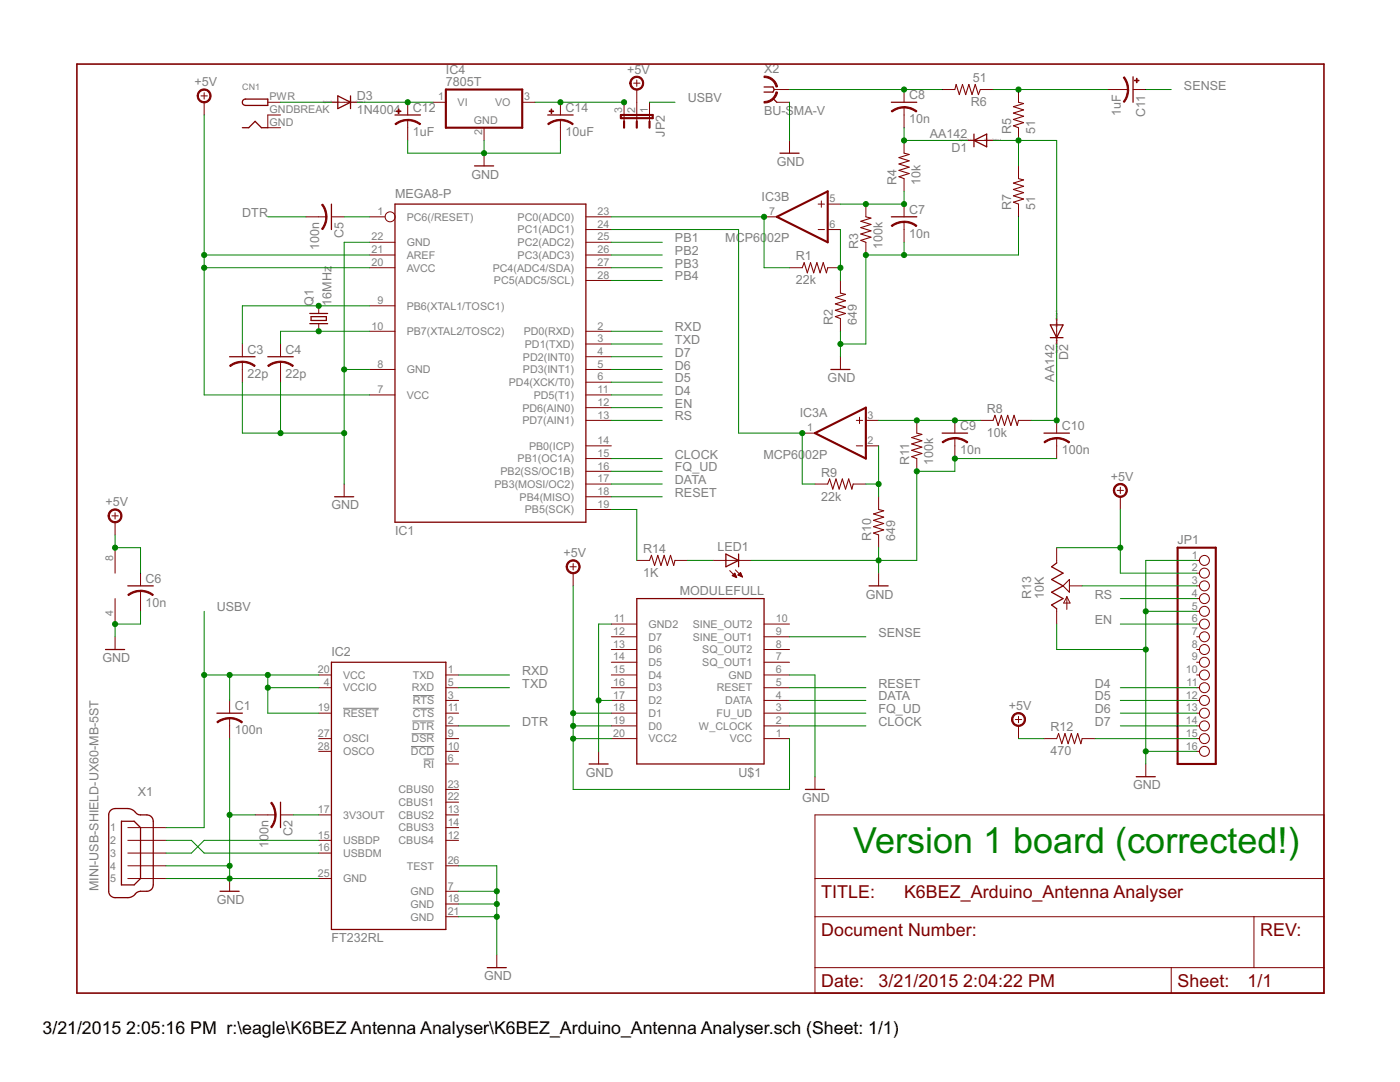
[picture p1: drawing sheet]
<svg xmlns="http://www.w3.org/2000/svg" width="279mm" height="216mm" viewBox="0 0 279 216" stroke-linecap="round" stroke-linejoin="round" font-family="sans-serif">
<path d="M82.4 138.8h4.3M68.5 141.3h7.1M82 148.9h4.7M82.1 146.4h4.6M82.3 143.9h4.4M82.4 141.3h4.3M84.5 151.5h2.2" fill="none" stroke="#808080" stroke-width=".2"/>
<path d="M15.3 12.8h248.9v185.4h-248.9z" fill="none" stroke="#800000" stroke-width=".32"/>
<g fill="none" stroke="#800000" stroke-width=".2">
<path d="M40.1 19.1h1.3M40.7 18.5v1.3M126.4 16.6h1.3M127.1 16v1.2M127.1 17.9v6.3M154.5 17.9h3.1M180.4 17.9v2.5M188 17.9h2.6M195.6 17.9h2.6M203.3 17.9v2.5M221 17.9h4.1M226.1 17.9h2.6"/>
<path d="M40.7 20.4v2.5M53.4 20.4h2.6M56 22.9h-2.6v2.6h2.6M66.1 20.4h5.1M81.4 20.4v2.5M81.4 24v4M86.4 20.4h2.6M96.6 25.5v2.5M96.6 30.6v2.5M104.2 20.4h2.6M111.8 20.4v2.5M111.8 24v4"/>
<path d="M124.5 20.4v3.8M129.6 20.4v3.8M155 20.4h2.6M157.6 28v2.6M180.4 21.4v4.1M180.4 28v2.6M180.4 35.6v2.6M193.1 28h5.1M203.3 25.5v2.5M203.3 33.1v2.5M61.1 43.3h4M66.1 43.3h2.6"/>
<path d="M73.7 48.3h5.1M73.7 50.9h5.1M73.7 53.4h5.1M73.7 43.3h3.2M116.9 48.3h5.1M116.9 50.9h5.1M116.9 53.4h5.1M116.9 56h5.1M116.9 45.8h5.1M116.9 43.3h5.1M152.5 43.3h2.5M157.6 53.4h2.5"/>
<path d="M163.3 45.8h1.2M163.3 40.7h1.2M163.9 40.1v1.3M165.2 53.4h2.5M165.2 45.8h2.5M165.2 40.7h2.5M167.7 56v2.5M172.8 40.7v2.6M172.8 48.3v2.6M180.4 40.7v2.6M180.4 44.3v4M203.3 40.7v2.6"/>
<path d="M48.4 68.6v2.6M48.4 72.2v4.1M56 68.6v2.6M56 72.2v4.1M63.6 61v1.5M63.6 64.6v1.5M73.7 66.1h5.1M73.7 61h5.1M73.7 73.7h5.1M73.7 78.8h5.1M116.9 66.1h5.1M116.9 73.7h5.1"/>
<path d="M116.9 78.8h5.1M116.9 76.3h5.1M116.9 71.2h5.1M116.9 68.6h5.1M167.7 63.6v2.5M167.7 71.2v2.5M210.9 63.6v5M68.7 96.6v2.5M116.9 99.1h5.1M116.9 96.6h5.1M116.9 94h5.1M116.9 91.5h5.1"/>
<path d="M116.9 89h5.1M116.9 83.9h5.1M116.9 81.3h5.1M160.1 86.4h2.5M162.6 96.6h2.6M170.3 96.6h2.5M170.9 89h1.3M170.9 83.9h1.3M171.5 83.2v1.3M172.8 89h2.5M172.8 83.9h2.5M175.3 99.1v2.6"/>
<path d="M183 83.9v2.5M183 91.5v2.5M190.6 83.9v2.5M190.6 87.4v4.1M195.6 83.9h2.6M203.3 83.9h2.5M210.9 83.9v2.5M210.9 87.4v4.1M222.9 97.9h1.3M223.6 97.2v1.3M223.6 99.1v2.6M22.3 102.9h1.3"/>
<path d="M23 102.3v1.3M23 104.2v2.5M23 109.3v5.1M23 119.4v5.1M28 114.4v2.5M28 117.9v4.1M113.7 113.1h1.3M114.4 112.5v1.2M114.4 114.4v2.5M116.9 101.7h5.1M127.1 111.8h2.5M134.7 111.8h2.5"/>
<path d="M142.3 111.8h7.6M145.6 113.9l1.4 1.4M146.1 114.9l.5-.5 .4 .9zM146.2 114.8h.6M146.3 114.9h.6M146.3 114.7h.5M146.4 114.6h.3M146.5 114.4h.2M146.6 115.1h.3M146.8 113.7l1.4 1.4M146.9 115.2h.1M147.3 114.7l.5-.5 .4 .9z"/>
<path d="M147.3 114.7h.7M147.4 114.8h.6M147.4 114.6h.5M147.6 114.4h.3M147.7 114.3h.1M147.7 114.9h.4M148 115.1h.1M175.3 106.7v2.6M175.3 114.4v2.5M210.9 109.3v3M212.9 119.1v2.5M212.9 119.1l.7 1.2h-1.3z"/>
<path d="M213.4 116.9h2.6M238.8 116.9h.6M238.8 111.8h.6M238.8 114.4h.6M238.8 119.4h.6M23 127.1v2.5M45.8 139.8v2.5M63.6 137.2h2.5M63.6 134.7h2.5M89 139.8h2.5M89 137.2h2.5M89 134.7h2.5"/>
<path d="M122 139.8h5.1M122 137.2h5.1M122 134.7h5.1M122 132.1h5.1M122 129.6h5.1M122 127.1h5.1M122 124.5h5.1M152.5 139.8h5.1M152.5 137.2h5.1M152.5 134.7h5.1M152.5 132.1h5.1M152.5 129.6h5.1"/>
<path d="M152.5 127.1h5.1M152.5 124.5h5.1M210.9 121.5v3M238.8 139.8h.6M238.8 137.2h.6M238.8 134.7h.6M238.8 132.1h.6M238.8 129.6h.6M238.8 127.1h.6M238.8 124.5h.6M238.8 122h.6M45.8 143.3v4.1"/>
<path d="M63.6 147.4h2.5M63.6 142.3h2.5M63.6 149.9h2.5M89 147.4h2.5M89 144.8h2.5M89 142.3h2.5M89 149.9h2.5M89 152.4h2.5M89 157.5h2.5M119.5 149.9v2.5M122 147.4h5.1M122 144.8h5.1"/>
<path d="M122 142.3h5.1M152.5 147.4h5.1M152.5 144.8h5.1M152.5 142.3h5.1M162.6 155v2.5M202.6 143.6h1.3M203.3 142.9v1.3M203.3 144.8v2.6M208.3 147.4h2.6M216 147.4h2.5M228.7 152.4v2.6M238.8 147.4h.6"/>
<path d="M238.8 144.8h.6M238.8 142.3h.6M238.8 149.9h.6M25.5 175.3h7.6M25.5 167.7h7.6M25.5 170.2h7.6M25.5 165.1h7.6M25.5 172.8h7.6M45.8 175.3v2.5M50.9 162.6h4.1M56 162.6h2.5M63.6 162.6h2.5"/>
<path d="M63.6 175.3h2.5M63.6 167.7h2.5M63.6 170.2h2.5M89 162.6h2.5M89 167.7h2.5M89 177.8h2.5M89 160.1h2.5M89 165.1h2.5M89 172.8h2.5M162.6 162.6h101.6v35.6h-101.6zM162.6 175.3h101.6M89 182.9h2.5"/>
<path d="M89 180.4h2.5M99.1 190.5v2.6M162.6 182.9h101.6M162.6 193.1h101.6M233.7 193.1v5.1M250.3 182.9v10.2"/>
<circle cx="77.9" cy="43.3" r=".99"/>
<circle cx="240.4" cy="114.4" r=".99"/>
<circle cx="240.4" cy="119.4" r=".99"/>
<circle cx="240.4" cy="116.9" r=".99"/>
<circle cx="240.4" cy="111.8" r=".99"/>
<circle cx="240.4" cy="129.6" r=".99"/>
<circle cx="240.4" cy="134.7" r=".99"/>
<circle cx="240.4" cy="137.2" r=".99"/>
<circle cx="240.4" cy="139.8" r=".99"/>
<circle cx="240.4" cy="122" r=".99"/>
<circle cx="240.4" cy="124.5" r=".99"/>
<circle cx="240.4" cy="132.1" r=".99"/>
<circle cx="240.4" cy="127.1" r=".99"/>
<circle cx="240.4" cy="142.3" r=".99"/>
<circle cx="240.4" cy="144.8" r=".99"/>
<circle cx="240.4" cy="147.4" r=".99"/>
<circle cx="240.4" cy="149.9" r=".99"/>
</g>
<g fill="none" stroke="#800000" stroke-width=".25">
<path d="M67.4 19.1l2.6 1.3-2.6 1.3zM70 19.1v2.6M152.5 17.4h1.8l.2 .5-.2 .5h-1.8M154.3 19.6l.7 .8M226.1 15.3v5.1M48.4 25.5h1.2l1.3-1.3 1.3 1.3h1.2M48.5 20l.5-.2h4.4v1.2h-4.6l-.4-.4zM78.8 22.9h5.1M94.7 33.1h3.8M109.3 22.9h5.1M155.7 30.6h3.8M177.9 20.4h5.1"/>
<path d="M194.4 28l2.5-1.2v2.5zM194.4 26.8v2.5M66.1 40.7v5.1M78.8 40.7h38.1v63.5h-38.1zM177.9 43.3h5.1M45.8 71.2h5.1M53.4 71.2h5.1M61.8 62.5h3.6M61.8 64.6h3.6M62.1 63.2h3v.7h-3zM165.8 73.7h3.8M209.6 64.8h2.6l-1.3 2.6z"/>
<path d="M209.6 67.4h2.6M66.8 99.1h3.8M188 86.4h5.1M208.3 86.4h5.1M25.5 116.9h5.1M127.1 119.4h25.4v33h-25.4zM144.9 110.6l2.5 1.2-2.5 1.3zM147.4 110.6v2.5M173.4 116.9h3.8M210.9 112.3l-1 .8 2.3 1.3-2.3 1.2 2.3 1.3-2.3 1.3 2.3 1.2-2.3 1.3 1 .8M21.1 129.6h3.8M66.1 132.1h22.9v53.4h-22.9z"/>
<path d="M43.3 142.3h5.1M117.6 152.4h3.8M160.7 157.5h3.8M226.8 155h3.8M22 161.8l.4-.3 .6-.2h2.5l1 .3 .7 .7a2.36 2.36 0 0 0 2.1 .3l.6 .1 .4 .4 .3 .8v12.7l-.1 .5-.4 .5a2.38 2.38 0 0 1-2.1 .2l-.8 .3-.4 .5-.6 .4-.7 .1h-2.8l-.7-.5-.3-.5v-15.5zM24.2 163.9h2.6l1.2 1.2v10.2l-1.2 1.3h-2.6zM43.9 177.8h3.8M56 160.1v5M97.2 193.1h3.8"/>
</g>
<g fill="#800000" stroke="#800000" stroke-width=".2">
<path d="M39.7 18.2a1.39 1.39 0 0 1 2.2 .2 1.39 1.39 0 0 1-.8 2.1 1.39 1.39 0 0 1-1.8-1.4h.3a1.14 1.14 0 0 1 1.7-.9 1.14 1.14 0 0 1 .1 1.9 1.14 1.14 0 0 1-1.8-.7v-.3h-.3z" fill-rule="evenodd"/>
<path d="M54.8 162.6h.3v.3a4.1 4.1 0 0 1-.9 2.3l-.2-.2 .7-1.4z" fill-rule="evenodd"/>
<path d="M54 160.2l.2-.1 .5 .7 .4 1.8h-.3v-.5a3.4 3.4 0 0 0-.8-1.9z" fill-rule="evenodd"/>
<path d="M48.4 72.1l1.3 .2 1.2 .6-.1 .3-1.4-.7-1-.2z" fill-rule="evenodd"/>
<path d="M45.8 72.9l1.2-.6 1.4-.2v.2l-1.5 .3-.9 .6z" fill-rule="evenodd"/>
<path d="M56 72.1l1.3 .2 1.2 .6-.1 .3-1.4-.7-1-.2z" fill-rule="evenodd"/>
<path d="M53.4 72.9l1.2-.6 1.4-.2v.2l-1.5 .3-.9 .6z" fill-rule="evenodd"/>
<path d="M65 43.3h.3l-.1 .8-.4 1-.4 .7-.2-.1 .7-1.4z" fill-rule="evenodd"/>
<path d="M64.2 40.9l.2-.2 .4 .7 .4 1 .1 .9h-.3l-.3-1.5z" fill-rule="evenodd"/>
<path d="M28 117.8h.3a3.9 3.9 0 0 1 2.3 .9l-.1 .2-.9-.6-1.6-.3z" fill-rule="evenodd"/>
<path d="M25.5 118.7l1.2-.7 1.3-.2v.2l-1 .2-1.3 .7z" fill-rule="evenodd"/>
<path d="M21.9 102a1.39 1.39 0 0 1 2.3 .2 1.39 1.39 0 0 1-.9 2.1 1.39 1.39 0 0 1-1.7-1.4h.2a1.14 1.14 0 0 1 1.6-1 1.14 1.14 0 0 1 .3 1.9 1.14 1.14 0 0 1-1.8-.6l-.1-.3h-.2z" fill-rule="evenodd"/>
<path d="M180.4 44.1l1.4 .2 1.2 .7-.2 .2-1.4-.7-1-.1z" fill-rule="evenodd"/>
<path d="M177.9 45l1.2-.6 1.3-.2v.2l-1 .1-1.4 .7z" fill-rule="evenodd"/>
<path d="M152.5 15.2a2.68 2.68 0 0 1 2.7 2.1l-.3 .1a2.4 2.4 0 0 0-2.4-1.9z" fill-rule="evenodd"/>
<path d="M152.5 20.3a2.39 2.39 0 0 0 2.4-2l.3 .1a2.69 2.69 0 0 1-2.7 2.2z" fill-rule="evenodd"/>
<path d="M180.4 21.3h.3a3.9 3.9 0 0 1 2.3 .9l-.2 .2-1.4-.7-1-.2z" fill-rule="evenodd"/>
<path d="M177.9 22.2l1.2-.7 1.3-.2v.2l-1 .2-1.4 .7z" fill-rule="evenodd"/>
<path d="M190.6 87.3l1.3 .2 1.2 .7-.1 .2-.9-.5-1.5-.4z" fill-rule="evenodd"/>
<path d="M188 88.2l1.2-.7 1.4-.2v.3l-1 .1-1.4 .7z" fill-rule="evenodd"/>
<path d="M210.9 87.3l1.4 .2 1.2 .7-.2 .2-.9-.5-1.5-.4z" fill-rule="evenodd"/>
<path d="M208.3 88.2l1.2-.7 1.4-.2v.3l-1 .1-1.4 .7z" fill-rule="evenodd"/>
<path d="M225 17.9h.3v.2a3.9 3.9 0 0 1-.9 2.3l-.2-.1a3.8 3.8 0 0 0 .8-2.4z" fill-rule="evenodd"/>
<path d="M224.2 15.5l.2-.2 .4 .7 .4 1v.9h-.2l-.1-1.1z" fill-rule="evenodd"/>
<path d="M222.6 96.9a1.4 1.4 0 0 1 2.2 .2 1.4 1.4 0 0 1-.8 2.1 1.4 1.4 0 0 1-1.8-1.3h.2a1.15 1.15 0 0 1 1.7-1.1 1.15 1.15 0 0 1 .2 1.9 1.15 1.15 0 0 1-1.8-.6l-.1-.2h-.2z" fill-rule="evenodd"/>
<path d="M113.4 112.1a1.39 1.39 0 0 1 2.2 .3 1.39 1.39 0 0 1-.9 2 1.39 1.39 0 0 1-1.7-1.3h.2a1.15 1.15 0 0 1 1.6-1.1 1.15 1.15 0 0 1 .3 1.9 1.15 1.15 0 0 1-1.8-.5l-.1-.3h-.2z" fill-rule="evenodd"/>
<path d="M202.2 142.6a1.4 1.4 0 0 1 2.3 .2 1.4 1.4 0 0 1-.8 2.1 1.4 1.4 0 0 1-1.8-1.3h.2a1.15 1.15 0 0 1 1.6-1.1 1.15 1.15 0 0 1 .3 1.9 1.15 1.15 0 0 1-1.8-.6l-.1-.2h-.2z" fill-rule="evenodd"/>
<path d="M81.4 23.8h.3a3.9 3.9 0 0 1 2.2 .9l-.1 .2-1.4-.7-1-.1z" fill-rule="evenodd"/>
<path d="M78.8 24.7l1.2-.7 1.4-.2v.3l-1.1 .1-1.3 .7z" fill-rule="evenodd"/>
<path d="M111.8 23.8h.3a3.9 3.9 0 0 1 2.3 .9l-.1 .2-1.4-.7-1.1-.1z" fill-rule="evenodd"/>
<path d="M109.3 24.7l1.2-.7 1.3-.2v.3l-1 .1-1.3 .7z" fill-rule="evenodd"/>
<path d="M126.1 15.6a1.39 1.39 0 0 1 2.2 .3 1.39 1.39 0 0 1-.9 2 1.39 1.39 0 0 1-1.7-1.3h.2a1.15 1.15 0 0 1 1.6-1.1 1.15 1.15 0 0 1 .3 1.9 1.15 1.15 0 0 1-1.8-.5l-.1-.3h-.2z" fill-rule="evenodd"/>
<path d="M45.8 143.2l1.4 .2 1.2 .6-.2 .3-1.4-.7-1-.2z" fill-rule="evenodd"/>
<path d="M43.3 144l1.2-.6 1.3-.2v.2l-1 .2-1.4 .7z" fill-rule="evenodd"/>
</g>
<path d="M89 17.9h15.2v7.6h-15.2zM123.9 22.9h6.4v.7h-6.4zM124.5 24.2v1.3M127.1 24.2v1.3M129.6 24.2v1.3M155 43.3l10.2-5.1v10.1zM162.6 86.4l10.2-5.1v10.2zM235 109.3h7.6v43.1h-7.6z" fill="none" stroke="#800000" stroke-width=".42"/>
<g fill="none" stroke="#800000" stroke-width=".21">
<path d="M190.6 17.9l.2-1.1 .7 2.1 .6-2.1 .6 2.1 .7-2.1 .6 2.1 .6-2.1 .7 2.1 .3-1M180.4 30.6l1 .2-2 .7 2 .6-2 .6 2 .7-2 .6 2 .6-2 .7 1 .3M203.3 20.4l1 .3-2.1 .6 2.1 .6-2.1 .7 2.1 .6-2.1 .6 2.1 .7-2.1 .6 1.1 .4M203.3 35.6l1 .3-2.1 .6 2.1 .7-2.1 .6 2.1 .6-2.1 .7 2.1 .6-2.1 .6 1.1 .4M160.1 53.4l.4-1 .6 2 .7-2 .6 2 .6-2 .7 2 .6-2 .6 2 .3-1M167.7 58.5l1 .2-2 .7 2 .6-2 .6 2 .7-2 .6 2 .6-2 .7 1 .4M172.8 43.3l1 .2-2 .7 2 .6-2 .6 2 .7-2 .6 2 .6-2 .7 1 .3M165.2 96.6l.4-1 .6 2 .6-2 .7 2 .6-2 .6 2 .7-2 .6 2 .3-1M183 86.4l1 .3-2.1 .6 2.1 .6-2.1 .7 2.1 .6-2.1 .7 2.1 .6-2.1 .6 1.1 .4M198.2 83.9l.4-1 .6 2 .6-2 .7 2 .6-2 .6 2 .7-2 .6 2 .3-1M129.6 111.8l.4-1 .6 2 .7-2 .6 2 .6-2 .7 2 .6-2 .7 2 .2-1M175.3 101.7l1.1 .2-2.1 .7 2.1 .6-2.1 .6 2.1 .7-2.1 .6 2.1 .6-2.1 .7 1 .3"/>
<path d="M212.2 116.9l1.2-1.3v2.6zM210.9 147.4l.4-1 .6 2 .6-2 .7 2 .6-2 .6 2 .7-2 .6 2 .3-1"/>
</g>
<g fill="#800000" stroke="#800000" stroke-width=".2">
<path d="M226.8 15.6h.1v.9h-.1z"/>
<path d="M226.4 16h.9v.1h-.9z"/>
<path d="M79.1 22.1h.9v.2h-.9z"/>
<path d="M79.5 21.8h.1v.8h-.1z"/>
<path d="M109.6 22.1h.9v.2h-.9z"/>
<path d="M110 21.8h.1v.8h-.1z"/>
</g>
<g fill="none" stroke="#008000" stroke-width=".2">
<path d="M157.6 17.9h30.4M198.2 17.9h22.8M228.7 17.9h5M40.7 22.9v55.9h33M56 20.4h10.1M71.2 20.4h15.2M81.4 28v2.6h30.4v-2.6M96.6 28v2.6M106.8 20.4h17.7M129.6 20.4h5.1M157.6 20.4v7.6M180.4 25.5v2.5h12.7"/>
<path d="M180.4 38.2v2.5h-12.7M198.2 28h12.7v35.6M203.3 28v5.1M40.7 50.9h33M40.7 53.4h33M53.4 43.3h7.7M68.7 43.3h5M73.7 48.3h-5v48.3M122 50.9h10.2M122 53.4h10.2M122 43.3h30.5v10.1h5.1M122 48.3h10.2"/>
<path d="M122 45.8h25.4v40.6h12.7v10.2h2.5M122 56h10.2M167.7 45.8v10.2M180.4 48.3v2.6M203.3 43.3v7.6h-30.5v17.7h-5.1M48.4 76.3v10.1h20.3M56 76.3v10.1M68.7 73.7h5M73.7 61h-25.3v7.6M73.7 66.1h-17.7v2.5M122 78.8h10.2M122 73.7h10.2"/>
<path d="M122 68.6h10.2M122 66.1h10.2M122 71.2h10.2M122 76.3h10.2M167.7 66.1v5.1M210.9 68.6v15.3h-5.1M122 91.5h10.2M122 94h10.2M122 83.9h10.2M122 96.6h10.2M122 99.1h10.2M122 81.3h10.2"/>
<path d="M172.8 96.6h2.5M175.3 89v10.1M175.3 83.9h20.3M210.9 91.5h-20.3v2.5h-7.6v17.8h-33.1M23 106.7v2.6h5v5.1M114.4 116.9v40.6h43.2v-10.1M122 101.7h5.1v10.1M137.2 111.8h5.1M175.3 109.3v5.1M210.9 109.3h12.7M216 116.9h22.8M223.6 101.7v12.7h15.2"/>
<path d="M223.6 119.4h15.2M238.8 111.8h-10.1v40.6M28 122v2.5h-5v2.6M40.7 122v43.1h-7.6M40.7 134.7h22.9M45.8 134.7v5.1M53.4 134.7v7.6h10.2M53.4 137.2h10.2M91.5 134.7h10.2M91.5 137.2h10.2M119.5 139.8h2.5M122 124.5h-2.5v25.4"/>
<path d="M157.6 134.7h5v20.3M157.6 139.8h15.2M157.6 137.2h15.2M157.6 127.1h15.2M210.9 124.5v5.1h17.8M223.6 124.5h15.2M223.6 139.8h15.2M223.6 137.2h15.2M228.7 122h10.1M45.8 147.4v27.9M91.5 144.8h10.2M114.4 147.4h7.6"/>
<path d="M114.4 142.3h7.6M114.4 144.8h7.6M157.6 142.3h15.2M157.6 144.8h15.2M203.3 147.4h5M218.5 147.4h20.3M223.6 142.3h15.2M223.6 144.8h15.2M228.7 149.9h10.1M33.1 167.7h5.1l2.5 2.5h22.9M33.1 175.3h30.5M33.1 172.8h12.7"/>
<path d="M45.8 162.6h5.1M58.5 162.6h5.1M63.6 167.7h-22.9l-2.5 2.5h-5.1M91.5 172.8h7.6v17.7M91.5 177.8h7.6M91.5 180.4h7.6M91.5 182.9h7.6"/>
</g>
<g fill="#008000" stroke="#008000" stroke-width=".2">
<circle cx="40.7" cy="53.4" r=".51"/>
<circle cx="40.7" cy="50.9" r=".51"/>
<circle cx="23" cy="109.3" r=".51"/>
<circle cx="223.6" cy="109.3" r=".51"/>
<circle cx="114.4" cy="144.8" r=".51"/>
<circle cx="114.4" cy="147.4" r=".51"/>
<circle cx="114.4" cy="142.3" r=".51"/>
<circle cx="45.8" cy="175.3" r=".51"/>
<circle cx="45.8" cy="172.8" r=".51"/>
<circle cx="45.8" cy="162.6" r=".51"/>
<circle cx="68.7" cy="73.7" r=".51"/>
<circle cx="56" cy="86.4" r=".51"/>
<circle cx="68.7" cy="86.4" r=".51"/>
<circle cx="99.1" cy="177.8" r=".51"/>
<circle cx="99.1" cy="180.4" r=".51"/>
<circle cx="99.1" cy="182.9" r=".51"/>
<circle cx="23" cy="124.5" r=".51"/>
<circle cx="167.7" cy="68.6" r=".51"/>
<circle cx="172.8" cy="50.9" r=".51"/>
<circle cx="180.4" cy="50.9" r=".51"/>
<circle cx="175.3" cy="111.8" r=".51"/>
<circle cx="183" cy="94" r=".51"/>
<circle cx="190.6" cy="91.5" r=".51"/>
<circle cx="228.7" cy="122" r=".51"/>
<circle cx="228.7" cy="149.9" r=".51"/>
<circle cx="228.7" cy="129.6" r=".51"/>
<circle cx="119.5" cy="139.8" r=".51"/>
<circle cx="96.6" cy="30.6" r=".51"/>
<circle cx="63.6" cy="61" r=".51"/>
<circle cx="63.6" cy="66.1" r=".51"/>
<circle cx="152.5" cy="43.3" r=".51"/>
<circle cx="167.7" cy="53.4" r=".51"/>
<circle cx="172.8" cy="40.7" r=".51"/>
<circle cx="180.4" cy="40.7" r=".51"/>
<circle cx="180.4" cy="28" r=".51"/>
<circle cx="180.4" cy="17.9" r=".51"/>
<circle cx="203.3" cy="17.9" r=".51"/>
<circle cx="203.3" cy="28" r=".51"/>
<circle cx="190.6" cy="83.9" r=".51"/>
<circle cx="183" cy="83.9" r=".51"/>
<circle cx="160.1" cy="86.4" r=".51"/>
<circle cx="210.9" cy="83.9" r=".51"/>
<circle cx="81.4" cy="20.4" r=".51"/>
<circle cx="124.5" cy="20.4" r=".51"/>
<circle cx="111.8" cy="20.4" r=".51"/>
<circle cx="53.4" cy="134.7" r=".51"/>
<circle cx="45.8" cy="134.7" r=".51"/>
<circle cx="40.7" cy="134.7" r=".51"/>
<circle cx="53.4" cy="137.2" r=".51"/>
<circle cx="175.3" cy="96.6" r=".51"/>
</g>
<text font-size="8" fill="#008000" x="170.3" y="170.2">Version 1 board (corrected!)</text>
<g font-size="4" fill="#800000">
<text x="163.9" y="179.1">TITLE:</text>
<text x="180.4" y="179.1">K6BEZ_Arduino_Antenna Analyser</text>
<text x="163.9" y="186.7">Document Number:</text>
<text x="251.5" y="186.7">REV:</text>
<text x="163.9" y="196.9">Date:</text>
<text x="175.3" y="196.9">3/21/2015</text>
<text x="192.2" y="196.9">2:04:22 PM</text>
<text x="235" y="196.9">Sheet:</text>
<text x="249" y="196.9">1/1</text>
</g>
<g font-size="4">
<text x="8.5" y="206.4">3/21/2015</text>
<text x="25.2" y="206.4">2:05:16 PM r:\eagle\K6BEZ Antenna Analyser\K6BEZ_Arduino_Antenna Analyser.sch (Sheet: 1/1)</text>
</g>
<g font-size="2.8" fill="#808080">
<text x="38.8" y="17.2">+5V</text>
<text x="89" y="17.2">7805T</text>
<text x="89" y="14.7">IC4</text>
<text x="125.2" y="14.7">+5V</text>
<text x="152.5" y="14.6">X2</text>
<text x="194.1" y="16.3">51</text>
<text x="236.3" y="17.9">SENSE</text>
<text x="71.2" y="22.7">1N4004</text>
<text x="71.2" y="19.9">D3</text>
<text x="82.4" y="22.3">C12</text>
<text x="112.9" y="22.3">C14</text>
<text x="137.2" y="20.4">USBV</text>
<text x="152.5" y="22.9">BU-SMA-V</text>
<text x="181.4" y="19.8">C8</text>
<text x="193.7" y="21.1">R6</text>
<text x="223.7" y="23.2" transform="rotate(-90 223.7 23.2)">1uF</text>
<text x="228.5" y="23.3" transform="rotate(-90 228.5 23.3)">C11</text>
<text x="82.4" y="27.1">1uF</text>
<text x="112.9" y="27.1">10uF</text>
<text x="132.7" y="27.3" transform="rotate(-90 132.7 27.3)">JP2</text>
<text x="181.4" y="24.6">10n</text>
<text x="185.6" y="27.5">AA142</text>
<text x="201.8" y="26.8" transform="rotate(-90 201.8 26.8)">R5</text>
<text x="206.6" y="26.8" transform="rotate(-90 206.6 26.8)">51</text>
<text x="94.1" y="35.6">GND</text>
<text x="155" y="33.1">GND</text>
<text x="189.9" y="30.3">D1</text>
<text x="78.8" y="39.4">MEGA8-P</text>
<text x="152" y="40.1">IC3B</text>
<text x="178.9" y="36.9" transform="rotate(-90 178.9 36.9)">R4</text>
<text x="183.7" y="36.9" transform="rotate(-90 183.7 36.9)">10k</text>
<text x="201.8" y="42" transform="rotate(-90 201.8 42)">R7</text>
<text x="206.6" y="42" transform="rotate(-90 206.6 42)">51</text>
<text x="48.4" y="43.3">DTR</text>
<text x="68.5" y="47.5" transform="rotate(-90 68.5 47.5)">C5</text>
<text x="181.4" y="47.4">10n</text>
<text x="181.4" y="42.6">C7</text>
<text x="63.7" y="49.9" transform="rotate(-90 63.7 49.9)">100n</text>
<text x="134.7" y="48.3">PB1</text>
<text x="134.7" y="50.9">PB2</text>
<text x="134.7" y="53.4">PB3</text>
<text x="144.8" y="48.3">MCP60</text>
<text x="153.1" y="48.3">02P</text>
<text x="158.8" y="51.9">R1</text>
<text x="171.3" y="49.6" transform="rotate(-90 171.3 49.6)">R3</text>
<text x="176.1" y="49.6" transform="rotate(-90 176.1 49.6)">100k</text>
<text x="134.7" y="56">PB4</text>
<text x="158.8" y="56.7">22k</text>
<text x="62.6" y="61" transform="rotate(-90 62.6 61)">Q1</text>
<text x="66.1" y="61" transform="rotate(-90 66.1 61)">16MHz</text>
<text x="166.2" y="64.8" transform="rotate(-90 166.2 64.8)">R2</text>
<text x="171" y="64.8" transform="rotate(-90 171 64.8)">649</text>
<text x="49.4" y="70.6">C3</text>
<text x="57" y="70.6">C4</text>
<text x="134.7" y="66.1">RXD</text>
<text x="134.7" y="68.7">TXD</text>
<text x="134.7" y="71.2">D7</text>
<text x="213.2" y="71.8" transform="rotate(-90 213.2 71.8)">D2</text>
<text x="49.4" y="75.4">22p</text>
<text x="57" y="75.4">22p</text>
<text x="134.7" y="73.7">D6</text>
<text x="134.7" y="76.3">D5</text>
<text x="165.2" y="76.3">GND</text>
<text x="210.4" y="76.2" transform="rotate(-90 210.4 76.2)">A 142</text>
<text x="134.7" y="78.8">D4</text>
<text x="134.7" y="81.3">EN</text>
<text x="134.7" y="83.9">RS</text>
<text x="159.6" y="83.3">IC3A</text>
<text x="196.9" y="82.4">R8</text>
<text x="191.6" y="85.8">C9</text>
<text x="196.9" y="87.2">10k</text>
<text x="211.9" y="85.8">C10</text>
<text x="134.7" y="94">FQ_UD</text>
<text x="134.7" y="91.5">CLOCK</text>
<text x="152.4" y="91.5">MCP60</text>
<text x="160.7" y="91.5">02P</text>
<text x="163.9" y="95.1">R9</text>
<text x="181.5" y="92.8" transform="rotate(-90 181.5 92.8)">R11</text>
<text x="186.3" y="92.8" transform="rotate(-90 186.3 92.8)">100k</text>
<text x="191.6" y="90.6">10n</text>
<text x="211.9" y="90.6">100n</text>
<text x="221.7" y="96">+5V</text>
<text x="21.1" y="101">+5V</text>
<text x="66.1" y="101.7">GND</text>
<text x="134.7" y="99.1">RESET</text>
<text x="134.7" y="96.6">DATA</text>
<text x="163.9" y="99.9">22k</text>
<text x="78.8" y="106.7">IC1</text>
<text x="112.5" y="111.2">+5V</text>
<text x="128.4" y="110.3">R14</text>
<text x="143.2" y="110">LED1</text>
<text x="173.8" y="108" transform="rotate(-90 173.8 108)">R10</text>
<text x="178.6" y="108" transform="rotate(-90 178.6 108)">649</text>
<text x="235" y="108.6">JP1</text>
<text x="29.1" y="116.3">C6</text>
<text x="128.4" y="115.1">1K</text>
<text x="135.7" y="118.7">MODULEFULL</text>
<text x="172.8" y="119.4">GND</text>
<text x="205.8" y="119.4" transform="rotate(-90 205.8 119.4)">R13</text>
<text x="208.4" y="119.4" transform="rotate(-90 208.4 119.4)">10K</text>
<text x="218.5" y="119.4">RS</text>
<text x="29.1" y="121.1">10n</text>
<text x="43.3" y="122">USBV</text>
<text x="218.5" y="124.5">EN</text>
<text x="66.1" y="130.9">IC2</text>
<text x="175.3" y="127.1">SENSE</text>
<text x="20.4" y="132.1">GND</text>
<text x="104.2" y="134.7">RXD</text>
<text x="104.2" y="137.2">TXD</text>
<text x="175.3" y="137.2">RESET</text>
<text x="218.5" y="137.2">D4</text>
<text x="46.8" y="141.7">C1</text>
<text x="175.3" y="139.8">DATA</text>
<text x="175.3" y="142.3">FQ_UD</text>
<text x="201.4" y="141.7">+5V</text>
<text x="218.5" y="142.3">D6</text>
<text x="218.5" y="139.8">D5</text>
<text x="46.8" y="146.5">100n</text>
<text x="104.2" y="144.8">DTR</text>
<text x="175.3" y="144.8">CLOCK</text>
<text x="209.6" y="145.9">R12</text>
<text x="218.5" y="144.8">D7</text>
<text x="116.9" y="155">GND</text>
<text x="147.4" y="155">U$1</text>
<text x="209.6" y="150.7">470</text>
<text x="27.5" y="158.8">X1</text>
<text x="160.1" y="160.1">GND</text>
<text x="226.1" y="157.5">GND</text>
<text x="58.4" y="166.8" transform="rotate(-90 58.4 166.8)">C2</text>
<text x="53.6" y="169.2" transform="rotate(-90 53.6 169.2)">100n</text>
<text x="19.7" y="177.8" transform="rotate(-90 19.7 177.8)">MINI-USB-SHIELD-UX60-MB-5ST</text>
<text x="43.3" y="180.4">GND</text>
<text x="66.1" y="188">FT232RL</text>
<text x="96.6" y="195.6">GND</text>
</g>
<g font-size="2.4" fill="#808080">
<text x="53.8" y="20">PWR</text>
<text x="53.8" y="22.6">GNDBREAK</text>
<text x="87.5" y="20">1</text>
<text x="91.3" y="21.2">VI</text>
<text x="98.8" y="21.2">VO</text>
<text x="104.6" y="20">3</text>
<text x="124.2" y="22.6" transform="rotate(-90 124.2 22.6)">3</text>
<text x="126.7" y="22.6" transform="rotate(-90 126.7 22.6)">2</text>
<text x="129.3" y="22.6" transform="rotate(-90 129.3 22.6)">1</text>
<text x="53.8" y="25.1">GND</text>
<text x="94.6" y="24.7">GND</text>
<text x="96.3" y="27" transform="rotate(-90 96.3 27)">2</text>
<text x="165.5" y="40.4">5</text>
<text x="74.1" y="48">22</text>
<text x="75.3" y="42.9">1</text>
<text x="81.2" y="44">PC6(/RESET)</text>
<text x="103.3" y="46.6">PC1(ADC1)</text>
<text x="103.3" y="44">PC0(ADC0)</text>
<text x="119.3" y="48">25</text>
<text x="119.3" y="45.4">24</text>
<text x="119.3" y="42.9">23</text>
<text x="153.5" y="42.9">7</text>
<text x="165.5" y="45.4">6</text>
<text x="74.1" y="50.5">21</text>
<text x="74.1" y="53.1">20</text>
<text x="81.2" y="49.1">GND</text>
<text x="81.2" y="51.6">AREF</text>
<text x="103.3" y="51.6">PC3(ADC3)</text>
<text x="103.3" y="49.1">PC2(ADC2)</text>
<text x="119.3" y="53.1">27</text>
<text x="119.3" y="50.5">26</text>
<text x="81.2" y="54.2">AVCC</text>
<text x="98.3" y="54.2">PC4(ADC4/SDA)</text>
<text x="98.6" y="56.7">PC5(ADC5/SCL)</text>
<text x="119.3" y="55.6">28</text>
<text x="74.1" y="65.8">10</text>
<text x="75.3" y="60.7">9</text>
<text x="81.2" y="61.8">PB6(XTAL1/TOSC1)</text>
<text x="119.3" y="65.8">2</text>
<text x="81.2" y="66.9">PB7(XTAL2/TOSC2)</text>
<text x="104.4" y="72">PD2(INT0)</text>
<text x="104.5" y="66.9">PD0(RXD)</text>
<text x="104.7" y="69.4">PD1(TXD)</text>
<text x="119.3" y="70.8">4</text>
<text x="119.3" y="68.3">3</text>
<text x="75.3" y="73.4">8</text>
<text x="81.2" y="74.5">GND</text>
<text x="101.6" y="77">PD4(XCK/T0)</text>
<text x="104.4" y="74.5">PD3(INT1)</text>
<text x="119.3" y="75.9">6</text>
<text x="119.3" y="73.4">5</text>
<text x="75.3" y="78.5">7</text>
<text x="81.2" y="79.6">VCC</text>
<text x="104.3" y="82.1">PD6(AIN0)</text>
<text x="106.5" y="79.6">PD5(T1)</text>
<text x="119.3" y="83.5">13</text>
<text x="119.3" y="81">12</text>
<text x="119.3" y="78.5">11</text>
<text x="173.2" y="83.5">3</text>
<text x="104.3" y="84.7">PD7(AIN1)</text>
<text x="105.6" y="89.7">PB0(ICP)</text>
<text x="119.3" y="88.6">14</text>
<text x="161.1" y="86.1">1</text>
<text x="173.2" y="88.6">2</text>
<text x="99.9" y="94.8">PB2(SS/OC1B)</text>
<text x="103.3" y="92.3">PB1(OC1A)</text>
<text x="119.3" y="93.7">16</text>
<text x="119.3" y="91.2">15</text>
<text x="98.7" y="97.3">PB3(MOSI/OC2)</text>
<text x="103.7" y="99.9">PB4(MISO)</text>
<text x="119.3" y="101.3">19</text>
<text x="119.3" y="98.8">18</text>
<text x="119.3" y="96.2">17</text>
<text x="104.7" y="102.4">PB5(SCK)</text>
<text x="22.6" y="112" transform="rotate(-90 22.6 112)">8</text>
<text x="237.8" y="111.5">1</text>
<text x="237.8" y="114">2</text>
<text x="237.8" y="116.5">3</text>
<text x="237.8" y="119.1">4</text>
<text x="22.6" y="123" transform="rotate(-90 22.6 123)">4</text>
<text x="122.5" y="124.2">11</text>
<text x="129.4" y="125.3">GND2</text>
<text x="138.3" y="125.3">SINE_OUT2</text>
<text x="154.8" y="124.2">10</text>
<text x="237.8" y="121.6">5</text>
<text x="237.8" y="124.2">6</text>
<text x="122.4" y="126.7">12</text>
<text x="122.4" y="129.2">13</text>
<text x="122.4" y="131.8">14</text>
<text x="129.4" y="127.8">D7</text>
<text x="129.4" y="130.4">D6</text>
<text x="138.3" y="127.8">SINE_OUT1</text>
<text x="140.2" y="130.4">SQ_OUT2</text>
<text x="154.8" y="131.8">7</text>
<text x="154.8" y="129.2">8</text>
<text x="154.8" y="126.7">9</text>
<text x="237.8" y="126.7">7</text>
<text x="237.8" y="129.2">8</text>
<text x="237.8" y="131.8">9</text>
<text x="63.4" y="134.3">20</text>
<text x="64.6" y="136.9">4</text>
<text x="68.5" y="135.4">VCC</text>
<text x="68.5" y="138">VCCIO</text>
<text x="82.2" y="138">RXD</text>
<text x="82.4" y="135.4">TXD</text>
<text x="89.3" y="134.3">1</text>
<text x="89.3" y="136.9">5</text>
<text x="122.4" y="134.3">15</text>
<text x="122.4" y="136.9">16</text>
<text x="129.4" y="132.9">D5</text>
<text x="129.4" y="135.4">D4</text>
<text x="129.4" y="138">D3</text>
<text x="140.2" y="132.9">SQ_OUT1</text>
<text x="143" y="138">RESET</text>
<text x="145.4" y="135.4">GND</text>
<text x="154.8" y="136.9">5</text>
<text x="154.8" y="134.3">6</text>
<text x="236.7" y="134.3">10</text>
<text x="236.8" y="136.9">11</text>
<text x="63.4" y="141.9">19</text>
<text x="68.5" y="143.1">RESET</text>
<text x="82.4" y="143.1">CTS</text>
<text x="82.4" y="140.5">RTS</text>
<text x="89.3" y="139.4">3</text>
<text x="89.3" y="141.9">11</text>
<text x="122.4" y="139.4">17</text>
<text x="122.4" y="141.9">18</text>
<text x="129.4" y="140.5">D2</text>
<text x="129.4" y="143.1">D1</text>
<text x="143" y="143.1">FU_UD</text>
<text x="144.7" y="140.5">DATA</text>
<text x="154.8" y="141.9">3</text>
<text x="154.8" y="139.4">4</text>
<text x="236.7" y="139.4">12</text>
<text x="236.7" y="141.9">13</text>
<text x="63.4" y="149.6">28</text>
<text x="63.4" y="147">27</text>
<text x="68.5" y="148.1">OSCI</text>
<text x="82.1" y="148.1">DSR</text>
<text x="82.3" y="145.6">DTR</text>
<text x="89.3" y="144.5">2</text>
<text x="89.3" y="147">9</text>
<text x="89.3" y="149.6">10</text>
<text x="122.4" y="144.5">19</text>
<text x="122.4" y="147">20</text>
<text x="129.4" y="145.6">D0</text>
<text x="129.4" y="148.1">VCC2</text>
<text x="139.5" y="145.6">W_CLOCK</text>
<text x="145.6" y="148.1">VCC</text>
<text x="154.8" y="147">1</text>
<text x="154.8" y="144.5">2</text>
<text x="236.7" y="144.5">14</text>
<text x="236.7" y="147">15</text>
<text x="236.7" y="149.6">16</text>
<text x="68.5" y="150.7">OSCO</text>
<text x="82" y="150.7">DCD</text>
<text x="84.5" y="153.2">RI</text>
<text x="89.3" y="152.1">6</text>
<text x="79.5" y="158.3">CBUS0</text>
<text x="79.5" y="160.8">CBUS1</text>
<text x="89.3" y="157.2">23</text>
<text x="89.3" y="159.7">22</text>
<text x="22" y="165.9">1</text>
<text x="63.4" y="162.3">17</text>
<text x="63.4" y="167.3">15</text>
<text x="68.5" y="163.4">3V3OUT</text>
<text x="79.5" y="163.4">CBUS2</text>
<text x="79.5" y="165.9">CBUS3</text>
<text x="89.3" y="162.3">13</text>
<text x="89.3" y="164.8">14</text>
<text x="89.3" y="167.3">12</text>
<text x="22" y="168.5">2</text>
<text x="22" y="171">3</text>
<text x="22" y="173.5">4</text>
<text x="63.4" y="169.9">16</text>
<text x="68.5" y="168.5">USBDP</text>
<text x="68.5" y="171">USBDM</text>
<text x="79.5" y="168.5">CBUS4</text>
<text x="81.2" y="173.5">TEST</text>
<text x="89.3" y="172.4">26</text>
<text x="22" y="176.1">5</text>
<text x="63.4" y="175">25</text>
<text x="68.5" y="176.1">GND</text>
<text x="81.9" y="178.6">GND</text>
<text x="89.3" y="177.5">7</text>
<text x="81.9" y="181.1">GND</text>
<text x="81.9" y="183.7">GND</text>
<text x="89.3" y="180">18</text>
<text x="89.3" y="182.6">21</text>
</g>
<text font-size="2" fill="#808080" x="48.4" y="17.9">CN1</text>
<g font-size=".7" fill="#800080">
<text x="64.4" y="20.6">SpiceOrder</text>
<text x="67.5" y="20.6">1</text>
<text x="69.5" y="20.6">SpiceOrder 2</text>
<text x="191.4" y="28.2">SpiceOrder 2</text>
<text x="196.5" y="28.2">SpiceOrder 1</text>
<text x="211.1" y="65.3" transform="rotate(-90 211.1 65.3)">SpiceOrder 1</text>
<text x="211.1" y="70.3" transform="rotate(-90 211.1 70.3)">SpiceOrder 2</text>
</g>
</svg>
